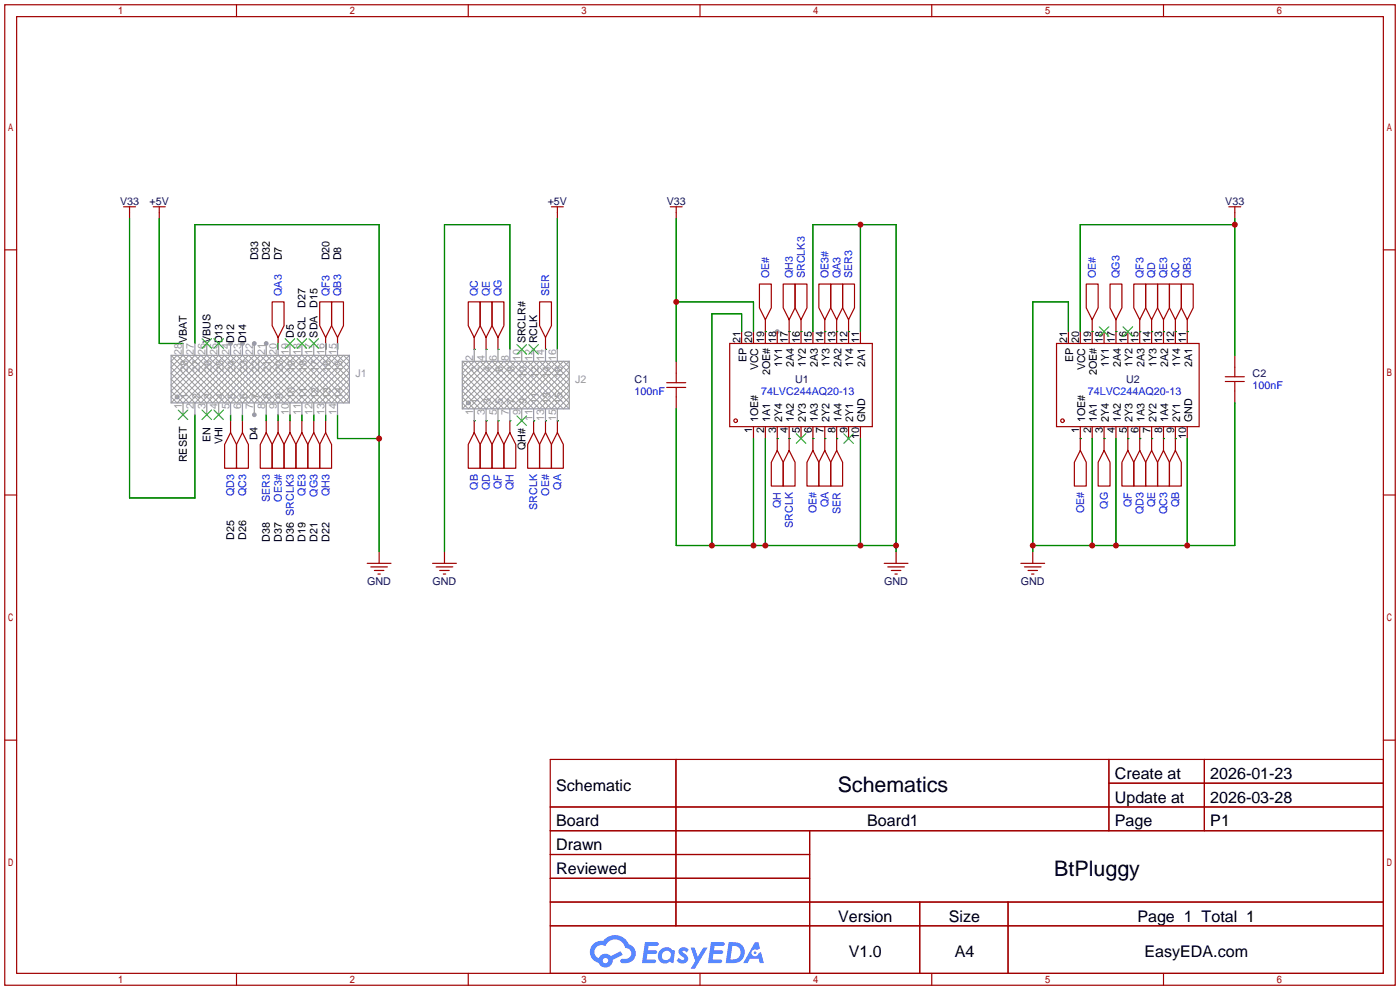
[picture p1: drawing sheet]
<svg xmlns="http://www.w3.org/2000/svg" width="299mm" height="212mm" viewBox="0 0 299 212" stroke-linecap="round" stroke-linejoin="round" font-family="sans-serif">
<g fill="#999">
<circle cx="166.1" cy="70.9" r=".51"/>
<circle cx="54.4" cy="88.6" r=".51"/>
<circle cx="56.9" cy="73.4" r=".51"/>
<circle cx="54.4" cy="73.4" r=".51"/>
<circle cx="51.8" cy="73.4" r=".51"/>
<circle cx="49.3" cy="73.4" r=".51"/>
</g>
<g fill="none" stroke="#a10000" stroke-width=".25">
<path d="M1 1h297.2v209.6h-297.2zM3.6 3.6h292.1v204.4h-292.1zM50.5 1v2.6M100.1 1v2.6M149.6 1v2.6M199.1 1v2.6M248.7 1v2.6M1 53.4h2.6M295.7 53.4h2.5M1 105.8h2.6M295.7 105.8h2.5M1 158.2h2.6"/>
<path d="M295.7 158.2h2.5M117.6 162.3h178.1v45.7h-178.1zM117.6 172.5h178.1M117.6 177.5h178.1M144.5 162.3v35.6M173 177.5v30.5M237 162.3v15.2M237 167.4h58.7M257.4 162.3v15.2M117.6 182.6h55.4M117.6 192.8h178.1M117.6 187.7h55.4"/>
<path d="M117.6 197.9h178.1M196.6 192.8v15.2M215.4 192.8v15.2M50.5 208v2.6M100.1 208v2.6M149.6 208v2.6M199.1 208v2.6M248.7 208v2.6"/>
</g>
<g fill="#5487ff">
<path d="M145.3 202.7a1.3 1.3 0 0 1 1.9 .3l-.4 .6a.54 .54 0 0 0-.9-.2l.1 .2a1.34 1.34 0 0 1 .9 1.8 1.47 1.47 0 0 1-2.3-.1l.5-.6 .8 .5a.31 .31 0 0 0 .4-.3 .31 .31 0 0 0-.3-.4 1.12 1.12 0 0 1-.7-1.8z"/>
<path d="M147.6 202.5h.9l.6 2 1.2-2h.9l-2.7 4.6h-.9l1-1.7z"/>
<path d="M137.8 201.4h1.7a1.31 1.31 0 0 1 1.2 .2 .4 .4 0 0 1-.3 .5l-1.8 .1-.1 .9h1.6a.4 .4 0 0 1 .4 .4 .4 .4 0 0 1-.5 .4h-1.6l-.2 1.2h1.4a.46 .46 0 0 1 .5 0 .46 .46 0 0 1 .1 .5l-.4 .2h-2.6z"/>
<path d="M151.9 201.4h1.7a1.32 1.32 0 0 1 1.2 .2 .39 .39 0 0 1-.3 .5l-1.8 .1-.1 .9h1.6a.4 .4 0 0 1 .4 .4 .4 .4 0 0 1-.4 .4h-1.7l-.2 1.2h1.4a.46 .46 0 0 1 .5 0 .46 .46 0 0 1 .1 .5l-.4 .2h-2.6z"/>
<path d="M161.3 201.4h.8l.3 1.3-.6 .4a.75 .75 0 0 0-1.1 .3 .75 .75 0 0 0 .5 1 .75 .75 0 0 0 .9-.7l.5-.2 .6 2.3h-.8l-.3-.9h-1.8l-.5 .9h-1z"/>
<path d="M155.7 201.4l-.6 4.4h1.5a2.27 2.27 0 0 0 2.6-2.2 2.27 2.27 0 0 0-2.7-2.2zM156.5 202.1a1.5 1.5 0 0 1 1.8 1.6 1.5 1.5 0 0 1-1.9 1.4h-.3z"/>
<path d="M141.2 203a1.6 1.6 0 0 0-.3 2.3 1.6 1.6 0 0 0 2.3 .2l.7 .3 .3-2.4-.1-.3-.5-.1a1.58 1.58 0 0 0-2.4 0zM141.8 203.5a.98 .98 0 0 1 1.6 .4 .98 .98 0 0 1-1.1 1.3 .94 .94 0 0 1-.9-.7 .94 .94 0 0 1 .4-1z"/>
<path d="M126.8 201.8a2.37 2.37 0 0 0 1.1 4 1.54 1.54 0 0 0 1.8 1 1.54 1.54 0 0 0 1.2-1.6l2.2-1.1-.5-.8-2 1a1.57 1.57 0 0 0-2.7 .5 1.5 1.5 0 0 1-.7-2.1 1.5 1.5 0 0 1 2.2-.5 2.23 2.23 0 0 1 2.3-1.4 2.23 2.23 0 0 1 2 1.8 1.16 1.16 0 0 1 1.2 1.1 1.16 1.16 0 0 1-1.1 1.2h-.7a.47 .47 0 0 0-.5 .4 .47 .47 0 0 0 .4 .5 2.17 2.17 0 0 0 2.5-.9 2.17 2.17 0 0 0-.3-2.7l-.8-.4a3.2 3.2 0 0 0-5.5-.7l-1.1 .1zM128.8 205.3a.6 .6 0 0 1 1.2 0 .6 .6 0 0 1-1.2 0z"/>
<circle cx="161.4" cy="203.6" r=".28"/>
</g>
<g fill="none" stroke="#a10000" stroke-width=".25">
<path d="M26.4 44.2h2.6M27.7 44.2v2.5M32.8 44.2h2.5M34 44.2v2.5M117.9 44.2h2.5M119.1 44.2v2.5M143.3 44.2h2.5M144.5 44.2v2.5M262.6 44.2h2.6M263.9 44.2v2.5M58.2 64.5h2.5v5.1l-1.3 2.5-1.2-2.5zM59.4 72.1v2.6"/>
<path d="M68.3 64.5h2.6v5.1l-1.3 2.5-1.3-2.5zM69.6 72.1v2.6M70.9 64.5h2.5v5.1l-1.3 2.5-1.2-2.5zM72.1 72.1v2.6M100.1 64.5h2.5v5.1l-1.3 2.5-1.2-2.5zM101.3 72.1v2.6M102.6 64.5h2.6v5.1l-1.3 2.5-1.3-2.5zM103.9 72.1v2.6M105.2 64.5h2.5v5.1l-1.3 2.5-1.2-2.5zM106.4 72.1v2.6M115.3 64.5h2.6v5.1l-1.3 2.5-1.3-2.5zM116.6 72.1v2.6"/>
<path d="M144.5 77.2v4.6M156 73.4h30.4v17.8h-30.4zM158.5 70.9v2.5M161 70.9v2.5M162.3 60.7h2.5v5.1l-1.2 2.5-1.3-2.5zM163.6 68.3v5.1M166.1 70.9v2.5M167.4 60.7h2.5v5.1l-1.2 2.5-1.3-2.5zM168.7 68.3v5.1M169.9 60.7h2.6v5.1l-1.3 2.5-1.3-2.5zM171.2 68.3v5.1M173.7 70.9v2.5"/>
<path d="M175 60.7h2.5v5.1l-1.2 2.5-1.3-2.5zM176.3 68.3v5.1M177.5 60.7h2.6v5.1l-1.3 2.5-1.3-2.5zM178.8 68.3v5.1M180.1 60.7h2.5v5.1l-1.2 2.5-1.3-2.5zM181.4 68.3v5.1M183.9 70.9v2.5M225.8 73.4h30.5v17.8h-30.5zM228.3 70.9v2.5M230.9 70.9v2.5M232.2 60.7h2.5v5.1l-1.3 2.5-1.2-2.5zM233.4 68.3v5.1"/>
<path d="M236 70.9v2.5M237.2 60.7h2.6v5.1l-1.3 2.5-1.3-2.5zM238.5 68.3v5.1M241 70.9v2.5M242.3 60.7h2.6v5.1l-1.3 2.5-1.3-2.5zM243.6 68.3v5.1M244.9 60.7h2.5v5.1l-1.3 2.5-1.2-2.5zM246.1 68.3v5.1M247.4 60.7h2.5v5.1l-1.2 2.5-1.3-2.5zM248.7 68.3v5.1M249.9 60.7h2.6v5.1l-1.3 2.5-1.3-2.5zM251.2 68.3v5.1"/>
<path d="M252.5 60.7h2.5v5.1l-1.3 2.5-1.2-2.5zM253.7 68.3v5.1M263.9 75.9v4.6M49.3 92.5l1.2 2.5v5.1h-2.5v-5.1zM49.3 89.9v2.6M51.8 92.5l1.3 2.5v5.1h-2.6v-5.1zM51.8 89.9v2.6M56.9 92.5l1.3 2.5v5.1h-2.6v-5.1zM56.9 89.9v2.6M59.4 92.5l1.3 2.5v5.1h-2.5v-5.1zM59.4 89.9v2.6M62 92.5l1.2 2.5v5.1h-2.5v-5.1z"/>
<path d="M62 89.9v2.6M64.5 92.5l1.3 2.5v5.1h-2.6v-5.1zM64.5 89.9v2.6M67.1 92.5l1.2 2.5v5.1h-2.5v-5.1zM67.1 89.9v2.6M69.6 92.5l1.3 2.5v5.1h-2.6v-5.1zM69.6 89.9v2.6M101.3 92.5l1.3 2.5v5.1h-2.5v-5.1zM101.3 89.9v2.6M103.9 92.5l1.3 2.5v5.1h-2.6v-5.1zM103.9 89.9v2.6M106.4 92.5l1.3 2.5v5.1h-2.5v-5.1z"/>
<path d="M106.4 89.9v2.6M109 92.5l1.2 2.5v5.1h-2.5v-5.1zM109 89.9v2.6M114 92.5l1.3 2.5v5.1h-2.5v-5.1zM114 89.9v2.6M116.6 92.5l1.3 2.5v5.1h-2.6v-5.1zM116.6 89.9v2.6M119.1 92.5l1.3 2.5v5.1h-2.5v-5.1zM119.1 89.9v2.6M142.5 81.8h4.1M142.5 82.8h4.1M144.5 82.8v4.6"/>
<path d="M161 91.2v2.5M163.6 91.2v2.5M166.1 96.3l1.3 2.5v5.1h-2.6v-5.1zM166.1 91.2v5.1M168.7 96.3l1.2 2.5v5.1h-2.5v-5.1zM168.7 91.2v5.1M171.2 91.2v2.5M173.7 96.3l1.3 2.5v5.1h-2.5v-5.1zM173.7 91.2v5.1M176.3 96.3l1.2 2.5v5.1h-2.5v-5.1zM176.3 91.2v5.1M178.8 96.3l1.3 2.5v5.1h-2.6v-5.1z"/>
<path d="M178.8 91.2v5.1M181.4 91.2v2.5M183.9 91.2v2.5M230.9 96.3l1.3 2.5v5.1h-2.6v-5.1zM230.9 91.2v5.1M233.4 91.2v2.5M236 96.3l1.2 2.5v5.1h-2.5v-5.1zM236 91.2v5.1M238.5 91.2v2.5M241 96.3l1.3 2.5v5.1h-2.5v-5.1zM241 91.2v5.1M243.6 96.3l1.3 2.5v5.1h-2.6v-5.1z"/>
<path d="M243.6 91.2v5.1M246.1 96.3l1.3 2.5v5.1h-2.5v-5.1zM246.1 91.2v5.1M248.7 96.3l1.2 2.5v5.1h-2.5v-5.1zM248.7 91.2v5.1M251.2 96.3l1.3 2.5v5.1h-2.6v-5.1zM251.2 91.2v5.1M253.7 91.2v2.5M261.9 80.5h4M261.9 81.5h4M263.9 81.5v4.6M81 117.9v2.5"/>
<path d="M95 117.9v2.5M191.5 117.9v2.5M220.7 117.9v2.5M78.5 120.4h5.1M79.2 121.2h3.6M80 121.9h2M80.8 122.7h.5M92.5 120.4h5M93.2 121.2h3.6M94 121.9h2M94.7 122.7h.5M189 120.4h5.1"/>
<path d="M189.7 121.2h3.6M190.5 121.9h2M191.3 122.7h.5M218.2 120.4h5.1M218.9 121.2h3.6M219.7 121.9h2M220.5 122.7h.5"/>
<circle cx="157.2" cy="89.9" r=".38"/>
<circle cx="227.1" cy="89.9" r=".38"/>
</g>
<g fill="none" stroke="#008700" stroke-width=".25">
<path d="M27.7 46.7v59.7h14v-17.8M34 46.7v26.7h5.1M119.1 46.7v28M144.5 46.7v30.5M183.9 48v22.9M263.9 48h-33v22.9M263.9 46.7v29.2M41.7 73.4v-25.4h39.3v69.9M59.4 73.4v1.3M69.6 73.4v1.3M72.1 73.4v1.3M101.3 74.7h.1"/>
<path d="M103.9 74.7h.1M106.4 74.7h.1M109 74.7v-26.7h-14v69.9M116.6 74.7h.1M144.5 64.5h16.5v6.4M158.5 70.9v-3.8h-6.4v49.5M163.6 70.9h.1M168.7 70.9h.1M171.2 70.9h.1M173.7 70.9v-22.9h17.8v69.9M176.3 70.9h.1M178.8 70.9h.1"/>
<path d="M181.4 70.9h.1M228.3 70.9v-6.4h-7.6v53.4M233.4 70.9h.1M238.5 70.9h.1M243.6 70.9h.1M246.1 70.9h.1M248.7 70.9h.1M251.2 70.9h.1M253.7 70.9h.1M49.3 88.6v1.3M51.8 88.6v1.3M56.9 88.6v1.3"/>
<path d="M59.4 88.6v1.3M62 88.6v1.3M64.5 88.6v1.3M67.1 88.6v1.3M69.6 88.6v1.3M72.1 88.6v5.1h8.9M101.3 89.9h.1M103.9 89.9h.1M106.4 89.9h.1M109 89.9h.1M114 89.9h.1M116.6 89.9h.1"/>
<path d="M119.1 89.9h.1M144.5 87.4v29.2h47M161 93.7v22.9M163.6 93.7v22.9M166.1 93.7h.1M168.7 93.7h.1M173.7 93.7h.1M176.3 93.7h.1M178.8 93.7h.1M183.9 93.7v22.9M230.9 93.7h.1M233.4 93.7v22.9"/>
<path d="M236 93.7h.1M238.5 93.7v22.9M241 93.7h.1M243.6 93.7h.1M246.1 93.7h.1M248.7 93.7h.1M251.2 93.7h.1M253.7 93.7v22.9M263.9 86.1v30.5h-43.2"/>
</g>
<path d="M36.6 75.9l10.1 10.2 10.2-10.2 10.2 10.2 7.6-7.6-2.6-2.6-10.1 10.2-10.2-10.2-10.1 10.2-5.1-5.1 5.1-5.1 10.1 10.2 10.2-10.2 10.1 10.2 2.6-2.5-7.6-7.7-10.2 10.2-10.2-10.2-10.1 10.2M37.8 75.9l-1.2 1.3 8.9 8.9 10.1-10.2 10.2 10.2 8.9-8.9-1.3-1.3-10.2 10.2-10.1-10.2-10.2 10.2-6.3-6.3 3.8-3.9 10.1 10.2 10.2-10.2 10.2 10.2 3.8-3.8-6.4-6.4-10.1 10.2-10.2-10.2-10.2 10.2-1.2-1.3 8.9-8.9 10.1 10.2 10.2-10.2 8.9 8.9-1.3 1.3-10.2-10.2-10.1 10.2-10.2-10.2-6.3 6.4 3.8 3.8 10.1-10.2 10.2 10.2 10.2-10.2 3.8 3.9-6.4 6.3-10.1-10.2-10.2 10.2zM74.7 75.9l-10.2 10.2-10.1-10.2-10.2 10.2-7.6-7.6 2.5-2.6 10.2 10.2 10.1-10.2 10.2 10.2 5.1-5.1-5.1-5.1-10.2 10.2-10.1-10.2-10.2 10.2-2.5-2.5 7.6-7.7 10.2 10.2 10.1-10.2 10.2 10.2M98.8 77.2l10.2 10.2 10.1-10.2 2.6 2.6-7.7 7.6-10.1-10.2-5.1 5.1 5.1 5.1 10.1-10.2 7.7 7.6-2.6 2.6-10.1-10.2-10.2 10.2M100.1 77.2l-1.3 1.3 8.9 8.9 10.2-10.2 3.8 3.8-6.4 6.4-10.1-10.2-6.4 6.4 3.8 3.8 10.2-10.2 8.9 8.9-1.3 1.3-10.2-10.2-10.1 10.2-1.3-1.3 8.9-8.9 10.2 10.2 3.8-3.8-6.4-6.4-10.1 10.2-6.4-6.4 3.8-3.8 10.2 10.2 8.9-8.9-1.3-1.3-10.2 10.2zM121.7 77.2l-10.2 10.2-10.2-10.2-2.5 2.6 7.6 7.6 10.2-10.2 5.1 5.1-5.1 5.1-10.2-10.2-7.6 7.6 2.5 2.6 10.2-10.2 10.2 10.2M38 84.5l.2 .2M38.2 85l-.2 .2M100.2 85.8l.2 .1M100.4 86.3l-.2 .1" fill="none" stroke="#999" stroke-width=".21"/>
<g fill="none" stroke="#999" stroke-width=".25">
<path d="M36.6 75.9h38.1v10.2h-38.1zM39.1 73.4v2.5M41.7 73.4v2.5M44.2 73.4v2.5M46.7 73.4v2.5M49.3 73.4v2.5M51.8 73.4v2.5M54.4 73.4v2.5M56.9 73.4v2.5M59.4 73.4v2.5M62 73.4v2.5M64.5 73.4v2.5"/>
<path d="M67.1 73.4v2.5M69.6 73.4v2.5M72.1 73.4v2.5M98.8 77.2h22.9v10.2h-22.9zM101.3 74.7v2.5M103.9 74.7v2.5M106.4 74.7v2.5M109 74.7v2.5M111.5 74.7v2.5M114 74.7v2.5M116.6 74.7v2.5M119.1 74.7v2.5"/>
<path d="M39.1 86.1v2.5M41.7 86.1v2.5M44.2 86.1v2.5M46.7 86.1v2.5M49.3 86.1v2.5M51.8 86.1v2.5M54.4 86.1v2.5M56.9 86.1v2.5M59.4 86.1v2.5M62 86.1v2.5M64.5 86.1v2.5M67.1 86.1v2.5"/>
<path d="M69.6 86.1v2.5M72.1 86.1v2.5M101.3 87.4v2.5M103.9 87.4v2.5M106.4 87.4v2.5M109 87.4v2.5M111.5 87.4v2.5M114 87.4v2.5M116.6 87.4v2.5M119.1 87.4v2.5"/>
<circle cx="37.8" cy="84.8" r=".38"/>
<circle cx="100.1" cy="86.1" r=".38"/>
</g>
<g fill="none" stroke="#3c3" stroke-width=".25">
<path d="M43.2 72.4l2 2M45.2 72.4l-2 2M45.7 72.4l2.1 2M47.8 72.4l-2.1 2M61 72.4l2 2M63 72.4l-2 2M63.5 72.4l2 2M65.5 72.4l-2 2M66 72.4l2.1 2M68.1 72.4l-2.1 2M110.5 73.7l2 2M112.5 73.7l-2 2"/>
<path d="M113 73.7l2.1 2M115.1 73.7l-2.1 2M234.9 69.8l2.1 2.1M237 69.8l-2.1 2.1M240 69.8l2.1 2.1M242.1 69.8l-2.1 2.1M38.1 87.6l2 2.1M40.1 87.6l-2 2.1M43.2 87.6l2 2.1M45.2 87.6l-2 2.1M45.7 87.6l2.1 2.1M47.8 87.6l-2.1 2.1"/>
<path d="M110.5 88.9l2 2M112.5 88.9l-2 2M170.2 92.7l2 2M172.2 92.7l-2 2M180.3 92.7l2.1 2M182.4 92.7l-2.1 2"/>
</g>
<g fill="#c00">
<circle cx="81" cy="93.7" r=".63"/>
<circle cx="144.5" cy="64.5" r=".63"/>
<circle cx="183.9" cy="48" r=".63"/>
<circle cx="191.5" cy="116.6" r=".63"/>
<circle cx="183.9" cy="116.6" r=".63"/>
<circle cx="163.6" cy="116.6" r=".63"/>
<circle cx="161" cy="116.6" r=".63"/>
<circle cx="152.1" cy="116.6" r=".63"/>
<circle cx="263.9" cy="48" r=".63"/>
<circle cx="253.7" cy="116.6" r=".63"/>
<circle cx="238.5" cy="116.6" r=".63"/>
<circle cx="233.4" cy="116.6" r=".63"/>
<circle cx="220.7" cy="116.6" r=".63"/>
</g>
<g font-size="4.6">
<text x="179" y="169.3">Schematics</text>
<text x="225.3" y="187.1">BtPluggy</text>
</g>
<g font-size="3.4">
<text x="238.3" y="166.5">Create at</text>
<text x="258.7" y="166.5">2026-01-23</text>
<text x="118.9" y="169">Schematic</text>
<text x="238.3" y="171.6">Update at</text>
<text x="258.7" y="171.6">2026-03-28</text>
<text x="118.9" y="176.6">Board</text>
<text x="185.3" y="176.6">Board1</text>
<text x="238.3" y="176.6">Page</text>
<text x="258.7" y="176.6">P1</text>
<text x="118.9" y="181.7">Drawn</text>
<text x="118.9" y="186.8">Reviewed</text>
<text x="179.1" y="197">Version</text>
<text x="202.8" y="197">Size</text>
<text x="243.1" y="197">Page 1 Total 1</text>
<text x="181.4" y="204.6">V1.0</text>
<text x="204" y="204.6">A4</text>
<text x="244.6" y="204.6">EasyEDA.com</text>
</g>
<g font-size="2.3" fill="#000080">
<text x="25.7" y="43.7">V33</text>
<text x="32" y="43.7">+5V</text>
<text x="117.1" y="43.7">+5V</text>
<text x="142.5" y="43.7">V33</text>
<text x="261.9" y="43.7">V33</text>
<text x="135.6" y="81.8">C1</text>
<text x="169.9" y="81.8">U1</text>
<text x="240.7" y="81.8">U2</text>
<text x="267.7" y="80.5">C2</text>
<text x="78.5" y="125">GND</text>
<text x="92.5" y="125">GND</text>
<text x="189" y="125">GND</text>
<text x="218.2" y="125">GND</text>
</g>
<g font-size="2.3">
<text x="55.1" y="55.6" transform="rotate(-90 55.1 55.6)">D33</text>
<text x="57.7" y="55.6" transform="rotate(-90 57.7 55.6)">D32</text>
<text x="60.2" y="55.6" transform="rotate(-90 60.2 55.6)">D7</text>
<text x="70.4" y="55.6" transform="rotate(-90 70.4 55.6)">D20</text>
<text x="72.9" y="55.6" transform="rotate(-90 72.9 55.6)">D8</text>
<text x="65.3" y="65.8" transform="rotate(-90 65.3 65.8)">D27</text>
<text x="67.8" y="65.8" transform="rotate(-90 67.8 65.8)">D15</text>
<text x="39.9" y="73.4" transform="rotate(-90 39.9 73.4)">VBAT</text>
<text x="45" y="73.4" transform="rotate(-90 45 73.4)">VBUS</text>
<text x="47.5" y="73.4" transform="rotate(-90 47.5 73.4)">D13</text>
<text x="50.1" y="73.4" transform="rotate(-90 50.1 73.4)">D12</text>
<text x="52.6" y="73.4" transform="rotate(-90 52.6 73.4)">D14</text>
<text x="62.8" y="72.1" transform="rotate(-90 62.8 72.1)">D5</text>
<text x="65.3" y="72.1" transform="rotate(-90 65.3 72.1)">SCL</text>
<text x="67.8" y="72.1" transform="rotate(-90 67.8 72.1)">SDA</text>
<text x="112.3" y="73.4" transform="rotate(-90 112.3 73.4)">SRCLR#</text>
<text x="114.8" y="73.4" transform="rotate(-90 114.8 73.4)">RCLK</text>
<text x="158.2" y="73.3" transform="rotate(-90 158.2 73.3)">21</text>
<text x="159.5" y="77.4" transform="rotate(-90 159.5 77.4)">EP</text>
<text x="160.8" y="73.3" transform="rotate(-90 160.8 73.3)">20</text>
<text x="163.3" y="73.3" transform="rotate(-90 163.3 73.3)">19</text>
<text x="165.9" y="73.3" transform="rotate(-90 165.9 73.3)">18</text>
<text x="168.4" y="73.3" transform="rotate(-90 168.4 73.3)">17</text>
<text x="170.9" y="73.3" transform="rotate(-90 170.9 73.3)">16</text>
<text x="173.5" y="73.3" transform="rotate(-90 173.5 73.3)">15</text>
<text x="176" y="73.3" transform="rotate(-90 176 73.3)">14</text>
<text x="178.6" y="73.3" transform="rotate(-90 178.6 73.3)">13</text>
<text x="181.1" y="73.3" transform="rotate(-90 181.1 73.3)">12</text>
<text x="183.6" y="73.3" transform="rotate(-90 183.6 73.3)">11</text>
<text x="228.1" y="73.3" transform="rotate(-90 228.1 73.3)">21</text>
<text x="229.4" y="77.4" transform="rotate(-90 229.4 77.4)">EP</text>
<text x="230.6" y="73.3" transform="rotate(-90 230.6 73.3)">20</text>
<text x="233.2" y="73.3" transform="rotate(-90 233.2 73.3)">19</text>
<text x="235.7" y="73.3" transform="rotate(-90 235.7 73.3)">18</text>
<text x="238.3" y="73.3" transform="rotate(-90 238.3 73.3)">17</text>
<text x="240.8" y="73.3" transform="rotate(-90 240.8 73.3)">16</text>
<text x="243.3" y="73.3" transform="rotate(-90 243.3 73.3)">15</text>
<text x="245.9" y="73.3" transform="rotate(-90 245.9 73.3)">14</text>
<text x="248.4" y="73.3" transform="rotate(-90 248.4 73.3)">13</text>
<text x="251" y="73.3" transform="rotate(-90 251 73.3)">12</text>
<text x="253.5" y="73.3" transform="rotate(-90 253.5 73.3)">11</text>
<text x="162.1" y="79.2" transform="rotate(-90 162.1 79.2)">VCC</text>
<text x="164.6" y="80.2" transform="rotate(-90 164.6 80.2)">2OE#</text>
<text x="167.1" y="78.4" transform="rotate(-90 167.1 78.4)">1Y1</text>
<text x="169.7" y="78.4" transform="rotate(-90 169.7 78.4)">2A4</text>
<text x="172.2" y="78.4" transform="rotate(-90 172.2 78.4)">1Y2</text>
<text x="174.8" y="78.4" transform="rotate(-90 174.8 78.4)">2A3</text>
<text x="177.3" y="78.4" transform="rotate(-90 177.3 78.4)">1Y3</text>
<text x="179.8" y="78.4" transform="rotate(-90 179.8 78.4)">2A2</text>
<text x="182.4" y="78.4" transform="rotate(-90 182.4 78.4)">1Y4</text>
<text x="184.9" y="78.4" transform="rotate(-90 184.9 78.4)">2A1</text>
<text x="231.9" y="79.2" transform="rotate(-90 231.9 79.2)">VCC</text>
<text x="234.4" y="80.2" transform="rotate(-90 234.4 80.2)">2OE#</text>
<text x="237" y="78.4" transform="rotate(-90 237 78.4)">1Y1</text>
<text x="239.5" y="78.4" transform="rotate(-90 239.5 78.4)">2A4</text>
<text x="242.1" y="78.4" transform="rotate(-90 242.1 78.4)">1Y2</text>
<text x="244.6" y="78.4" transform="rotate(-90 244.6 78.4)">2A3</text>
<text x="247.1" y="78.4" transform="rotate(-90 247.1 78.4)">1Y3</text>
<text x="249.7" y="78.4" transform="rotate(-90 249.7 78.4)">2A2</text>
<text x="252.2" y="78.4" transform="rotate(-90 252.2 78.4)">1Y4</text>
<text x="254.8" y="78.4" transform="rotate(-90 254.8 78.4)">2A1</text>
<text x="45" y="94.4" transform="rotate(-90 45 94.4)">EN</text>
<text x="47.5" y="95" transform="rotate(-90 47.5 95)">VHI</text>
<text x="55" y="94.1" transform="rotate(-90 55 94.1)">D4</text>
<text x="160.8" y="92.6" transform="rotate(-90 160.8 92.6)">1</text>
<text x="162.1" y="90.2" transform="rotate(-90 162.1 90.2)">1OE#</text>
<text x="163.3" y="92.6" transform="rotate(-90 163.3 92.6)">2</text>
<text x="164.6" y="90.2" transform="rotate(-90 164.6 90.2)">1A1</text>
<text x="165.9" y="92.6" transform="rotate(-90 165.9 92.6)">3</text>
<text x="167.1" y="90.2" transform="rotate(-90 167.1 90.2)">2Y4</text>
<text x="168.4" y="92.6" transform="rotate(-90 168.4 92.6)">4</text>
<text x="169.7" y="90.2" transform="rotate(-90 169.7 90.2)">1A2</text>
<text x="170.9" y="92.6" transform="rotate(-90 170.9 92.6)">5</text>
<text x="172.2" y="90.2" transform="rotate(-90 172.2 90.2)">2Y3</text>
<text x="173.5" y="92.6" transform="rotate(-90 173.5 92.6)">6</text>
<text x="174.8" y="90.2" transform="rotate(-90 174.8 90.2)">1A3</text>
<text x="176" y="92.6" transform="rotate(-90 176 92.6)">7</text>
<text x="177.3" y="90.2" transform="rotate(-90 177.3 90.2)">2Y2</text>
<text x="178.6" y="92.6" transform="rotate(-90 178.6 92.6)">8</text>
<text x="179.8" y="90.2" transform="rotate(-90 179.8 90.2)">1A4</text>
<text x="181.1" y="92.6" transform="rotate(-90 181.1 92.6)">9</text>
<text x="182.4" y="90.2" transform="rotate(-90 182.4 90.2)">2Y1</text>
<text x="183.6" y="93.9" transform="rotate(-90 183.6 93.9)">10</text>
<text x="184.9" y="90.2" transform="rotate(-90 184.9 90.2)">GND</text>
<text x="230.6" y="92.6" transform="rotate(-90 230.6 92.6)">1</text>
<text x="231.9" y="90.2" transform="rotate(-90 231.9 90.2)">1OE#</text>
<text x="233.2" y="92.6" transform="rotate(-90 233.2 92.6)">2</text>
<text x="234.4" y="90.2" transform="rotate(-90 234.4 90.2)">1A1</text>
<text x="235.7" y="92.6" transform="rotate(-90 235.7 92.6)">3</text>
<text x="237" y="90.2" transform="rotate(-90 237 90.2)">2Y4</text>
<text x="238.3" y="92.6" transform="rotate(-90 238.3 92.6)">4</text>
<text x="239.5" y="90.2" transform="rotate(-90 239.5 90.2)">1A2</text>
<text x="240.8" y="92.6" transform="rotate(-90 240.8 92.6)">5</text>
<text x="242.1" y="90.2" transform="rotate(-90 242.1 90.2)">2Y3</text>
<text x="243.3" y="92.6" transform="rotate(-90 243.3 92.6)">6</text>
<text x="244.6" y="90.2" transform="rotate(-90 244.6 90.2)">1A3</text>
<text x="245.9" y="92.6" transform="rotate(-90 245.9 92.6)">7</text>
<text x="247.1" y="90.2" transform="rotate(-90 247.1 90.2)">2Y2</text>
<text x="248.4" y="92.6" transform="rotate(-90 248.4 92.6)">8</text>
<text x="249.7" y="90.2" transform="rotate(-90 249.7 90.2)">1A4</text>
<text x="251" y="92.6" transform="rotate(-90 251 92.6)">9</text>
<text x="252.2" y="90.2" transform="rotate(-90 252.2 90.2)">2Y1</text>
<text x="253.5" y="93.9" transform="rotate(-90 253.5 93.9)">10</text>
<text x="254.8" y="90.2" transform="rotate(-90 254.8 90.2)">GND</text>
<text x="39.9" y="98.8" transform="rotate(-90 39.9 98.8)">RESET</text>
<text x="112.3" y="96.3" transform="rotate(-90 112.3 96.3)">QH#</text>
<text x="50.1" y="115.3" transform="rotate(-90 50.1 115.3)">D25</text>
<text x="52.6" y="115.3" transform="rotate(-90 52.6 115.3)">D26</text>
<text x="57.7" y="115.8" transform="rotate(-90 57.7 115.8)">D38</text>
<text x="60.2" y="115.8" transform="rotate(-90 60.2 115.8)">D37</text>
<text x="62.8" y="115.8" transform="rotate(-90 62.8 115.8)">D36 SRCLK3</text>
<text x="65.3" y="115.8" transform="rotate(-90 65.3 115.8)">D19</text>
<text x="67.8" y="115.8" transform="rotate(-90 67.8 115.8)">D21</text>
<text x="70.4" y="115.8" transform="rotate(-90 70.4 115.8)">D22</text>
</g>
<g font-size="2.3" fill="#00f">
<text x="164.4" y="59.4" transform="rotate(-90 164.4 59.4)">OE#</text>
<text x="169.4" y="59.4" transform="rotate(-90 169.4 59.4)">QH3</text>
<text x="172" y="59.4" transform="rotate(-90 172 59.4)">SRCLK3</text>
<text x="177.1" y="59.4" transform="rotate(-90 177.1 59.4)">OE3#</text>
<text x="179.6" y="59.4" transform="rotate(-90 179.6 59.4)">QA3</text>
<text x="182.1" y="59.4" transform="rotate(-90 182.1 59.4)">SER3</text>
<text x="234.2" y="59.4" transform="rotate(-90 234.2 59.4)">OE#</text>
<text x="239.3" y="59.4" transform="rotate(-90 239.3 59.4)">QG3</text>
<text x="244.4" y="59.4" transform="rotate(-90 244.4 59.4)">QF3</text>
<text x="246.9" y="59.4" transform="rotate(-90 246.9 59.4)">QD</text>
<text x="249.5" y="59.4" transform="rotate(-90 249.5 59.4)">QE3</text>
<text x="252" y="59.4" transform="rotate(-90 252 59.4)">QC</text>
<text x="254.5" y="59.4" transform="rotate(-90 254.5 59.4)">QB3</text>
<text x="60.2" y="63.2" transform="rotate(-90 60.2 63.2)">QA3</text>
<text x="70.4" y="63.2" transform="rotate(-90 70.4 63.2)">QF3</text>
<text x="72.9" y="63.2" transform="rotate(-90 72.9 63.2)">QB3</text>
<text x="102.1" y="63.2" transform="rotate(-90 102.1 63.2)">QC</text>
<text x="104.7" y="63.2" transform="rotate(-90 104.7 63.2)">QE</text>
<text x="107.2" y="63.2" transform="rotate(-90 107.2 63.2)">QG</text>
<text x="117.4" y="63.2" transform="rotate(-90 117.4 63.2)">SER</text>
<text x="267.7" y="83.1">100nF</text>
<text x="135.6" y="84.4">100nF</text>
<text x="162.7" y="84.4">74LVC244AQ20-13</text>
<text x="232.5" y="84.4">74LVC244AQ20-13</text>
<text x="50.1" y="106" transform="rotate(-90 50.1 106)">QD3</text>
<text x="52.6" y="106" transform="rotate(-90 52.6 106)">QC3</text>
<text x="57.7" y="107.3" transform="rotate(-90 57.7 107.3)">SER3</text>
<text x="60.2" y="107.2" transform="rotate(-90 60.2 107.2)">OE3#</text>
<text x="65.3" y="105.9" transform="rotate(-90 65.3 105.9)">QE3</text>
<text x="67.8" y="106.2" transform="rotate(-90 67.8 106.2)">QG3</text>
<text x="70.4" y="106" transform="rotate(-90 70.4 106)">QH3</text>
<text x="102.1" y="104.7" transform="rotate(-90 102.1 104.7)">QB</text>
<text x="104.7" y="104.8" transform="rotate(-90 104.7 104.8)">QD</text>
<text x="107.2" y="104.5" transform="rotate(-90 107.2 104.5)">QF</text>
<text x="109.8" y="104.8" transform="rotate(-90 109.8 104.8)">QH</text>
<text x="117.4" y="105.9" transform="rotate(-90 117.4 105.9)">OE#</text>
<text x="119.9" y="104.7" transform="rotate(-90 119.9 104.7)">QA</text>
<text x="114.8" y="109" transform="rotate(-90 114.8 109)">SRCLK</text>
<text x="166.9" y="108.6" transform="rotate(-90 166.9 108.6)">QH</text>
<text x="169.4" y="112.8" transform="rotate(-90 169.4 112.8)">SRCLK</text>
<text x="174.5" y="109.7" transform="rotate(-90 174.5 109.7)">OE#</text>
<text x="177.1" y="108.5" transform="rotate(-90 177.1 108.5)">QA</text>
<text x="179.6" y="109.9" transform="rotate(-90 179.6 109.9)">SER</text>
<text x="231.7" y="109.7" transform="rotate(-90 231.7 109.7)">OE#</text>
<text x="236.8" y="108.7" transform="rotate(-90 236.8 108.7)">QG</text>
<text x="241.8" y="108.3" transform="rotate(-90 241.8 108.3)">QF</text>
<text x="244.4" y="109.9" transform="rotate(-90 244.4 109.9)">QD3</text>
<text x="246.9" y="108.5" transform="rotate(-90 246.9 108.5)">QE</text>
<text x="249.5" y="109.9" transform="rotate(-90 249.5 109.9)">QC3</text>
<text x="252" y="108.5" transform="rotate(-90 252 108.5)">QB</text>
</g>
<g font-size="2.3" fill="#999">
<text x="38.9" y="75.8" transform="rotate(-90 38.9 75.8)">28</text>
<text x="41.4" y="75.8" transform="rotate(-90 41.4 75.8)">27</text>
<text x="43.9" y="75.8" transform="rotate(-90 43.9 75.8)">26</text>
<text x="46.5" y="75.8" transform="rotate(-90 46.5 75.8)">25</text>
<text x="49" y="75.8" transform="rotate(-90 49 75.8)">24</text>
<text x="51.6" y="75.8" transform="rotate(-90 51.6 75.8)">23</text>
<text x="54.1" y="75.8" transform="rotate(-90 54.1 75.8)">22</text>
<text x="56.6" y="75.8" transform="rotate(-90 56.6 75.8)">21</text>
<text x="59.2" y="75.8" transform="rotate(-90 59.2 75.8)">20</text>
<text x="61.7" y="75.8" transform="rotate(-90 61.7 75.8)">19</text>
<text x="64.3" y="75.8" transform="rotate(-90 64.3 75.8)">18</text>
<text x="66.8" y="75.8" transform="rotate(-90 66.8 75.8)">17</text>
<text x="69.3" y="75.8" transform="rotate(-90 69.3 75.8)">16</text>
<text x="71.9" y="75.8" transform="rotate(-90 71.9 75.8)">15</text>
<text x="101.1" y="77.1" transform="rotate(-90 101.1 77.1)">2</text>
<text x="103.6" y="77.1" transform="rotate(-90 103.6 77.1)">4</text>
<text x="106.2" y="77.1" transform="rotate(-90 106.2 77.1)">6</text>
<text x="108.7" y="77.1" transform="rotate(-90 108.7 77.1)">8</text>
<text x="111.3" y="77.1" transform="rotate(-90 111.3 77.1)">10</text>
<text x="113.8" y="77.1" transform="rotate(-90 113.8 77.1)">12</text>
<text x="116.3" y="77.1" transform="rotate(-90 116.3 77.1)">14</text>
<text x="118.9" y="77.1" transform="rotate(-90 118.9 77.1)">16</text>
<text x="40.1" y="79.4" transform="rotate(-90 40.1 79.4)">28</text>
<text x="42.7" y="79.4" transform="rotate(-90 42.7 79.4)">27</text>
<text x="45.2" y="79.4" transform="rotate(-90 45.2 79.4)">26</text>
<text x="47.8" y="79.4" transform="rotate(-90 47.8 79.4)">25</text>
<text x="50.3" y="79.4" transform="rotate(-90 50.3 79.4)">24</text>
<text x="52.8" y="79.4" transform="rotate(-90 52.8 79.4)">23</text>
<text x="55.4" y="79.4" transform="rotate(-90 55.4 79.4)">22</text>
<text x="57.9" y="79.4" transform="rotate(-90 57.9 79.4)">21</text>
<text x="60.5" y="79.4" transform="rotate(-90 60.5 79.4)">20</text>
<text x="63" y="79.4" transform="rotate(-90 63 79.4)">19</text>
<text x="65.5" y="79.4" transform="rotate(-90 65.5 79.4)">18</text>
<text x="68.1" y="79.4" transform="rotate(-90 68.1 79.4)">17</text>
<text x="70.6" y="79.4" transform="rotate(-90 70.6 79.4)">16</text>
<text x="73.2" y="79.4" transform="rotate(-90 73.2 79.4)">15</text>
<text x="75.9" y="80.5">J1</text>
<text x="102.4" y="79.4" transform="rotate(-90 102.4 79.4)">2</text>
<text x="104.9" y="79.4" transform="rotate(-90 104.9 79.4)">4</text>
<text x="107.4" y="79.4" transform="rotate(-90 107.4 79.4)">6</text>
<text x="110" y="79.4" transform="rotate(-90 110 79.4)">8</text>
<text x="112.5" y="80.7" transform="rotate(-90 112.5 80.7)">10</text>
<text x="115.1" y="80.7" transform="rotate(-90 115.1 80.7)">12</text>
<text x="117.6" y="80.7" transform="rotate(-90 117.6 80.7)">14</text>
<text x="120.1" y="80.7" transform="rotate(-90 120.1 80.7)">16</text>
<text x="122.9" y="81.8">J2</text>
<text x="38.9" y="87.5" transform="rotate(-90 38.9 87.5)">1</text>
<text x="40.1" y="85.2" transform="rotate(-90 40.1 85.2)">1</text>
<text x="41.4" y="87.5" transform="rotate(-90 41.4 87.5)">2</text>
<text x="42.7" y="85.2" transform="rotate(-90 42.7 85.2)">2</text>
<text x="43.9" y="87.5" transform="rotate(-90 43.9 87.5)">3</text>
<text x="45.2" y="85.2" transform="rotate(-90 45.2 85.2)">3</text>
<text x="46.5" y="87.5" transform="rotate(-90 46.5 87.5)">4</text>
<text x="47.8" y="85.2" transform="rotate(-90 47.8 85.2)">4</text>
<text x="49" y="87.5" transform="rotate(-90 49 87.5)">5</text>
<text x="50.3" y="85.2" transform="rotate(-90 50.3 85.2)">5</text>
<text x="51.6" y="87.5" transform="rotate(-90 51.6 87.5)">6</text>
<text x="52.8" y="85.2" transform="rotate(-90 52.8 85.2)">6</text>
<text x="54.1" y="87.5" transform="rotate(-90 54.1 87.5)">7</text>
<text x="55.4" y="85.2" transform="rotate(-90 55.4 85.2)">7</text>
<text x="56.6" y="87.5" transform="rotate(-90 56.6 87.5)">8</text>
<text x="57.9" y="85.2" transform="rotate(-90 57.9 85.2)">8</text>
<text x="59.2" y="87.5" transform="rotate(-90 59.2 87.5)">9</text>
<text x="60.5" y="85.2" transform="rotate(-90 60.5 85.2)">9</text>
<text x="61.7" y="88.8" transform="rotate(-90 61.7 88.8)">10</text>
<text x="63" y="85.2" transform="rotate(-90 63 85.2)">10</text>
<text x="64.3" y="88.8" transform="rotate(-90 64.3 88.8)">11</text>
<text x="65.5" y="85.2" transform="rotate(-90 65.5 85.2)">11</text>
<text x="66.8" y="88.8" transform="rotate(-90 66.8 88.8)">12</text>
<text x="68.1" y="85.2" transform="rotate(-90 68.1 85.2)">12</text>
<text x="69.3" y="88.8" transform="rotate(-90 69.3 88.8)">13</text>
<text x="70.6" y="85.2" transform="rotate(-90 70.6 85.2)">13</text>
<text x="71.9" y="88.8" transform="rotate(-90 71.9 88.8)">14</text>
<text x="73.2" y="85.2" transform="rotate(-90 73.2 85.2)">14</text>
<text x="101.1" y="88.8" transform="rotate(-90 101.1 88.8)">1</text>
<text x="102.4" y="86.4" transform="rotate(-90 102.4 86.4)">1</text>
<text x="103.6" y="88.8" transform="rotate(-90 103.6 88.8)">3</text>
<text x="104.9" y="86.4" transform="rotate(-90 104.9 86.4)">3</text>
<text x="106.2" y="88.8" transform="rotate(-90 106.2 88.8)">5</text>
<text x="107.4" y="86.4" transform="rotate(-90 107.4 86.4)">5</text>
<text x="108.7" y="88.8" transform="rotate(-90 108.7 88.8)">7</text>
<text x="110" y="86.4" transform="rotate(-90 110 86.4)">7</text>
<text x="111.3" y="88.8" transform="rotate(-90 111.3 88.8)">9</text>
<text x="112.5" y="86.4" transform="rotate(-90 112.5 86.4)">9</text>
<text x="115.1" y="86.4" transform="rotate(-90 115.1 86.4)">11</text>
<text x="117.6" y="86.4" transform="rotate(-90 117.6 86.4)">13</text>
<text x="120.1" y="86.4" transform="rotate(-90 120.1 86.4)">15</text>
<text x="113.8" y="90" transform="rotate(-90 113.8 90)">11</text>
<text x="116.3" y="90" transform="rotate(-90 116.3 90)">13</text>
<text x="118.9" y="90" transform="rotate(-90 118.9 90)">15</text>
</g>
</svg>
